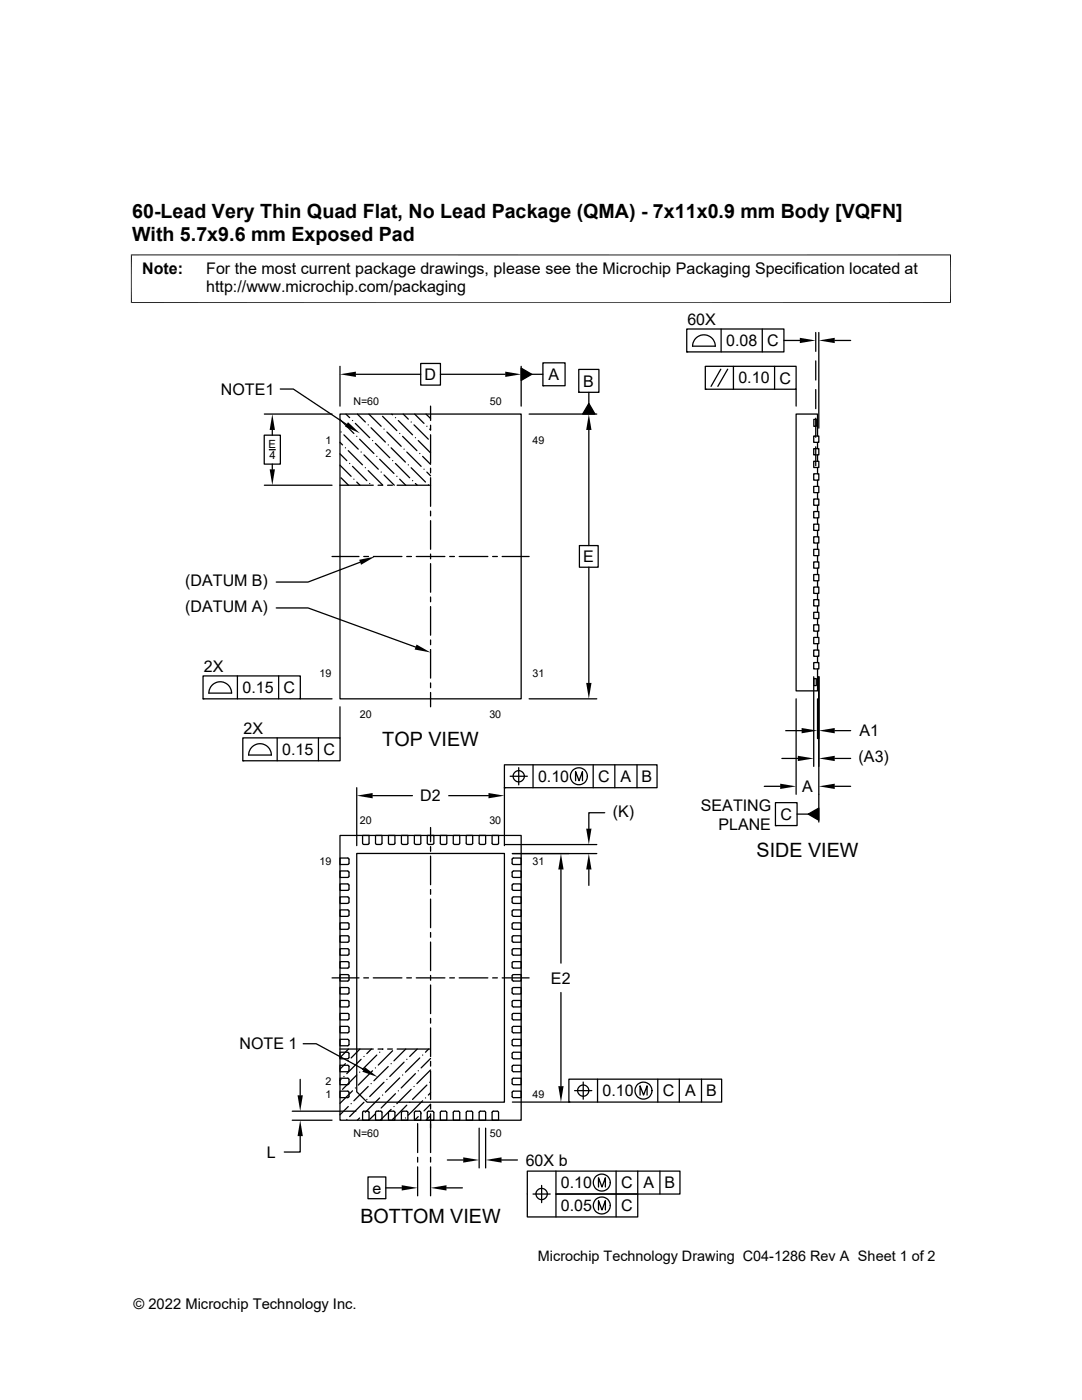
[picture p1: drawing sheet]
<svg xmlns="http://www.w3.org/2000/svg" width="216mm" height="279mm" viewBox="0 0 216 279" stroke-linecap="round" stroke-linejoin="round" font-family="sans-serif">
<g fill="none" stroke="#000" stroke-width=".25">
<path d="M55.9 77.6h2.6l10.7 7.1M67.8 73.1v7.9M71 74.7h12.9M83.9 72.5h4v4.4h-4zM87.9 74.7h12.9M104 73.5l2.1 1.2-2.1 1.2zM104 73.1v7.9M106.1 74.7h2.2M108.3 72.4h4.5v4.6h-4.5zM108.3 77h.1M115.5 73.7h4v4.6h-4zM115.5 78.3h.1"/>
<path d="M117.5 78.3v2.2M137 65.7h19.4v4.5h-19.4zM137 70.2h.1M140.7 73.1h18.2v4.6h-18.2zM140.7 77.7h.1M142.7 69.1a2.26 2.26 0 0 0-2.2-2.3 2.26 2.26 0 0 0-2.3 2.3h4.5M143.8 73.7l-1.9 3.4M143.9 65.7v4.5M145.2 73.7l-2 3.4M146.3 73.1v4.6M152.1 65.7v4.5M154.6 73.1v4.6"/>
<path d="M156.4 67.9h3.2M158.9 77.7v3.3M162.8 66.4v3.7M162.8 72v3.8M162.8 77.7v3.9M163.4 66.4v19M166.6 67.9h3.1M52.7 86.8h3.2v5.8h-3.2zM52.7 96.8h13.6M52.7 82.6h13.6M53.7 89.7h1.2M54.3 85.8v1"/>
<path d="M54.3 92.6v1.1M67.8 82.6h36.2v56.9h-36.2zM67.8 92.8l2.3 2.3M67.8 90.6l1.4 1.3M67.8 88.3l.5 .5M67.8 83.7l2.8 2.8M67.8 96.8h6.7M68.1 95.4l1.4 1.4M68.1 86.2h.1M68.6 86.8l2.9 2.8M68.9 89.4h.1M69 82.6l.8 .8"/>
<path d="M69.5 89.9l2.8 2.9M69.8 92.5h.1M70.3 93.1l2.9 2.8M70.3 83.9h.1M70.6 95.6h.1M70.9 84.5l2.9 2.9M71.2 96.2l.6 .6M71.2 87.1h.1M71.3 82.6l1.6 1.6M71.8 87.7l2.8 2.8M72.1 90.2h.1M72.6 90.8l2.9 2.8"/>
<path d="M72.9 93.3h.1M73.5 93.9l2.8 2.9M73.5 84.8h.1M73.6 82.6l2.5 2.5M73.8 96.5h.1M74 85.4l2.9 2.8M74.3 87.9h.1M74.9 88.5l2.9 2.9M75.2 91.1h.1M75.4 96.8h1M75.8 91.7l2.8 2.8M76.1 94.2h.1"/>
<path d="M76.3 83.1l2.9 2.8M76.6 94.8l2.1 2M76.6 85.6h.1M77.2 86.2l2.9 2.9M77.3 96.8h1M77.5 88.8h.1M78 89.4l2.9 2.8M78.2 82.6l.1 .2M78.3 91.9h.1M78.9 92.5l2.8 2.9M78.9 83.4h.1M79.2 95.1h.1"/>
<path d="M79.2 96.8h6.7M79.5 83.9l2.8 2.9M79.8 95.6l1.2 1.2M79.8 86.5h.1M80.3 87.1l2.9 2.8M80.5 82.6l1 1.1M80.6 89.6h.1M81.2 90.2l2.8 2.9M81.5 92.8h.1M82 93.3l2.9 2.9M82 84.2h.1M82.3 95.9h.1"/>
<path d="M82.6 84.8l2.9 2.9M82.7 82.6l1.9 1.9M82.9 96.5l.3 .3M82.9 87.4h.1M83.5 87.9l2.4 2.5M83.8 90.5h.1M84.3 91.1l1.6 1.6M84.6 93.6h.1M85 82.6l.9 .9M85.2 94.2l.7 .8M85.2 85.1h.1M85.5 96.8h.1"/>
<path d="M85.9 84.9v.9l-.2-.2M85.9 81v2.9M85.9 86.8v5.7M85.9 93.4v1M85.9 95.3v5.7M105.6 82.6h13.5M117.5 80.5l1.2 2.1h-2.4zM117.5 85.8v23.1M162.4 99.6h1v1.2h-1zM162.4 87h1v1.3h-1zM162.4 97.1h1v1.2h-1zM162.4 94.6h1v1.2h-1z"/>
<path d="M162.4 92.1h1v1.2h-1zM162.4 89.5h1v1.3h-1zM162.4 83.7h.5v1.4h-.5zM162.8 83.5v3.8M162.8 89.2v3.7M163.1 87v-4.4h-4.2v55.3h4.2v-4.4M163.1 88.3v1.2M163.1 90.8v1.3M163.1 93.3v1.3M163.1 95.8v1.3M163.1 98.3v1.3M66.3 111.1h5.3"/>
<path d="M71.9 112.2l-10.4 4h-6.4M72.6 111.1h.9M74.5 111.1h5.7M81.2 111.1h.9M83.1 111.1h5.7M85.9 102v1M85.9 103.9v5.7M85.9 110.6v.9M85.9 112.5v5.7M85.9 119.1v1M89.7 111.1h1M91.6 111.1h5.7"/>
<path d="M98.3 111.1h1M100.2 111.1h5.4M115.6 108.9h3.8v4.3h-3.8zM117.5 113.2v23.1M162.4 119.7h1v1.2h-1zM162.4 117.2h1v1.2h-1zM162.4 114.7h1v1.2h-1zM162.4 112.1h1v1.3h-1zM162.4 109.6h1v1.3h-1zM162.4 107.1h1v1.3h-1zM162.4 104.6h1v1.3h-1zM162.4 102.1h1v1.3h-1z"/>
<path d="M163.1 100.8v1.3M163.1 103.4v1.2M163.1 105.9v1.2M163.1 108.4v1.2M163.1 110.9v1.2M163.1 113.4v1.3M163.1 115.9v1.3M163.1 118.4v1.3M40.5 134.9h19.4v4.6h-19.4zM40.5 139.5h.1M46.2 138.3a2.26 2.26 0 0 0-2.3-2.2 2.26 2.26 0 0 0-2.2 2.2h4.5M47.4 134.9v4.6"/>
<path d="M55.1 121.3h6.4l21.4 7.8M55.6 134.9v4.6M59.9 139.5h6.4M85.9 121.1v5.7M85.9 127.7v1M85.9 129.6v5.7M85.9 136.3v.9M85.9 138.2v2.9M105.6 139.5h13.5M158.9 139.5v19M162.4 135.1v17.9M162.4 132.2h1v1.3h-1z"/>
<path d="M162.4 129.7h1v1.3h-1zM162.4 127.2h1v1.3h-1zM162.4 124.7h1v1.3h-1zM162.4 122.2h1v1.2h-1zM162.4 135.4h.5v1.4h-.5zM163.1 139.5v7.9M163.1 120.9v1.3M163.1 123.4v1.3M163.1 126v1.2M163.1 128.5v1.2M163.1 131v1.2M163.4 135.1v29"/>
<path d="M48.5 147.3h19.4v4.5h-19.4zM48.5 151.8h.1M49.6 150.7h4.6M49.6 150.7a2.26 2.26 0 0 1 2.3-2.3 2.26 2.26 0 0 1 2.2 2.3M55.3 147.3v4.5M63.5 147.3v4.5M67.8 141.1v6.2M71.2 157.2v11.6M74.4 158.8h7.9M89.5 158.8h8M100.6 152.6h30.5v4.6h-30.5zM100.6 157.2h.1"/>
<path d="M100.6 157.2v11.6M101.8 154.9h3.4M103.5 153.2v3.4M106.4 152.6v4.6M114.9 155.8v-1.8l.6 1.8 .7-1.8v1.8M118.4 152.6v4.6M122.7 152.6v4.6M127.1 152.6v4.6M152.5 156.9h3.2M156 151.4h3.2M156.8 145.8h3.2M166.6 145.8h3.1"/>
<path d="M166.6 151.4h3.1M166.6 156.9h3.1M67.8 179h1.7l.1 .3v.8l-.2 .2h-1.6zM67.8 171.2l1.7 .1 .1 .2v.9l-.2 .1h-1.6zM67.8 166.7h36.2v56.9h-36.2zM69.4 176.4h-1.6v1.3h1.7l.1-.3v-.7l-.2-.3M69.4 173.8h-1.6v1.3h1.7l.1-.2v-.8l-.2-.3M71.2 170.3h29.4v49.7h-27.3l-2.1-2.1zM72.3 166.7h1.3v1.6l-.1 .2h-.9l-.2-.1zM74.9 166.7h1.3v1.6l-.1 .2h-.9l-.2-.1zM77.5 166.7h1.3v1.6l-.1 .2h-.9l-.3-.1zM80.1 166.7h1.3v1.6l-.2 .2h-.8l-.3-.1z"/>
<path d="M82.7 168.3v-1.6h1.3l-.1 1.7-.2 .1h-.7l-.3-.2M85.3 168.3v-1.6h1.3l-.1 1.7-.2 .1h-.8l-.2-.2M85.9 165.1v2.9M85.9 169v.9M85.9 170.9v5.7M85.9 177.5v1M85.9 179.4v5.7M87.9 166.7h1.3l-.1 1.6-.1 .2h-.9l-.2-.1zM90.4 166.7h1.3v1.6l-.1 .2h-.9l-.2-.1zM93 166.7h1.3v1.6l-.1 .2h-.9l-.3-.1zM95.6 166.7h1.3v1.6l-.1 .2h-.9l-.3-.1zM98.2 166.7h1.3v1.6l-.2 .2h-.9l-.2-.1z"/>
<path d="M100.8 168.6h18.3M102.2 179.2l.2-.2h1.6v1.3h-1.7l-.1-.3zM102.2 171.4l.2-.2h1.6v1.3h-1.7l-.1-.2zM102.2 170.3h16.9M102.4 176.4h1.6v1.3h-1.7l-.1-.3v-.7l.2-.3M102.4 173.8h1.6v1.3h-1.7l-.1-.2v-.8l.2-.3M111.9 173.5v18.7M117.5 173.5v3.2M120.7 162.2h-3.2v3.2M154.7 160.2h4.3v4.6h-4.3zM154.7 164.8h.1M159 162.5h2.3"/>
<path d="M161.3 162.5l2.1-1.2v2.4zM66.3 195.2h5.3M67.8 199.7h1.7l.1 .2v.9l-.2 .2h-1.6zM67.8 197.1h1.7l.1 .2v.9l-.2 .2h-1.6zM67.8 194.5h1.7l.1 .3v.8l-.2 .2h-1.6zM67.8 191.9h1.7l.1 .3v.9l-.2 .1h-1.6zM67.8 189.3l1.7 .1 .1 .2v.9l-.2 .1h-1.6zM67.8 186.8h1.7l.1 .2v.9l-.2 .1h-1.6zM67.8 181.6h1.7l.1 .2v.9l-.2 .2h-1.6zM69.4 185.4l.2-.2v-.8l-.1-.2h-1.7v1.3h1.6M72.6 195.2h.9M74.5 195.2h5.7"/>
<path d="M81.2 195.2h.9M83.1 195.2h5.7M85.9 186.1v.9M85.9 188v5.7M85.9 194.7v.9M85.9 196.6v5.7M89.7 195.2h1M91.6 195.2h5.7M98.3 195.2h1M100.2 195.2h5.4M102.2 199.8l.2-.1h1.6v1.3l-1.7-.1-.1-.2zM102.2 197.2l.2-.1h1.6v1.3h-1.7l-.1-.3z"/>
<path d="M102.2 194.6l.2-.1h1.6v1.3h-1.7l-.1-.3zM102.2 192.1l.2-.2h1.6v1.3h-1.7l-.1-.2zM102.2 189.5l.2-.2h1.6v1.3h-1.7l-.1-.2zM102.2 186.9l.2-.1h1.6v1.2h-1.7l-.1-.2zM102.2 181.7l.2-.1h1.6v1.3l-1.7-.1-.1-.2zM102.4 185.4l-.2-.2v-.8l.1-.2h1.7v1.3h-1.6M111.9 198.1v18.7M59.9 215.4v3.2M60.5 208.3h2.6l9.5 5.1M67.8 209.4h6.7M67.8 217.8h1.7l.1 .2v.9l-.2 .2h-1.6zM67.8 215.2h1.7l.1 .2v.9l-.2 .2h-1.6z"/>
<path d="M67.8 207.4l1.7 .1 .1 .2v.9l-.2 .1h-1.6zM67.8 202.2l1.7 .1 .1 .2v.9l-.2 .1h-1.6zM68.1 215.4l-.3 .2M68.6 214.8h.1M68.9 212.3l-1.1 1.1M69.4 213.9l.2-.3v-.7l-.1-.3h-1.7v1.3h1.6M69.4 211.3l.2-.3v-.7l-.1-.3h-1.7v1.3h1.6M69.4 204.8h-1.6v1.3h1.7l.1-.2v-.8l-.2-.2M69.5 211.7h.1M69.5 209.4l-1.7 1.7M70.3 217.7l-2.5 2.5M70.9 217.1h.1"/>
<path d="M71.2 214.5l-2.9 2.9M71.8 214h.1M71.8 209.4l-1.7 1.7M72.1 211.4l-2.9 2.9M72.6 220l-2.8 2.8M72.6 210.8h.1M73.2 219.4h.1M73.5 216.8l-2.9 2.9M74 216.3h.1M74.1 209.4l-.9 .9M74.3 213.7l-2.8 2.9M74.9 213.1h.1"/>
<path d="M75.2 210.6l-2.9 2.8M75.4 209.4h.9M75.8 219.1l-2.9 2.9M75.8 210h.1M76.3 218.5h.1M76.6 216l-2.8 2.8M77.2 215.4h.1M77.3 209.4h1M77.5 212.9l-2.9 2.8M78 212.3h.1M78.3 209.7l-2.8 2.9M78.9 218.3l-2.8 2.8"/>
<path d="M79.2 209.4h6.7M79.5 217.7h.1M79.8 215.1l-2.9 2.9M80.3 214.5h.1M80.6 212l-2.8 2.8M81 209.4l-2.4 2.3M81.2 211.4h.1M81.7 220h.1M82 217.4l-2.8 2.9M82.6 216.8h.1M82.9 214.3l-2.8 2.8M83.2 209.4l-1.5 1.4"/>
<path d="M83.5 213.7h.1M83.8 211.1l-2.9 2.9M84.3 219.7l-2.8 2.8M84.3 210.6h.1M84.9 219.1h.1M85.2 216.6l-2.9 2.8M85.5 209.4l-.6 .6M85.7 216h.1M85.9 218.1l-.4 .4M85.9 213.5l-2.7 2.8M85.9 211.2l-1.9 1.9M85.9 203.2v1"/>
<path d="M85.9 205.1v5.8M85.9 211.8v1M85.9 213.7v5.7M102.2 217.9l.2-.1h1.6v1.3l-1.7-.1-.1-.2zM102.2 215.3l.2-.1h1.6v1.3l-1.7-.1-.1-.2zM102.2 207.6l.2-.2h1.6v1.3h-1.7l-.1-.3zM102.2 202.4l.2-.2h1.6v1.3h-1.7l-.1-.2zM102.2 219.9h11.3M102.4 213.9l-.2-.3v-.7l.1-.3h1.7v1.3h-1.6M102.4 211.3l-.2-.3v-.7l.1-.3h1.7v1.3h-1.6M102.4 204.8h1.6v1.3h-1.7l-.1-.2v-.8l.2-.2M113.5 215.4h30.5v4.5h-30.5z"/>
<path d="M113.5 219.9h.1M114.7 217.7h3.4M116.4 215.9v3.5M119.2 215.4v4.5M127.7 218.5v-1.8l.7 1.8 .7-1.8v1.8M131.3 215.4v4.5M135.6 215.4v4.5M140 215.4v4.5M58.3 221.8h12.7M58.3 223.6h8M59.9 226.7v3.2h-3.2M69.2 223.4h.1"/>
<path d="M69.5 220.8l-1.7 1.7M70.1 220.3h.1M71.8 223.1l-.5 .5M72.3 222.5h.1M72.4 221.9l.2-.1h.8l.2 .1v1.7h-1.3zM73.4 234.9h3.6v4.3h-3.6zM74.9 222.3l-1.3 1.3M75 221.9l.2-.1h.8l.2 .1v1.7h-1.3zM75.5 221.7h.1M77 237.1h3.2M77.5 221.9l.3-.1h.7l.3 .1v1.7h-1.3zM78 221.4l-2.1 2.2"/>
<path d="M78.6 220.8h.1M80.1 221.9l.3-.1h.7l.3 .1v1.7h-1.3zM80.9 223.1h.1M81.2 220.6l-2.9 2.8M82.7 222l.3-.2h.7l.2 .1 .1 1.7h-1.3v-1.6M83.3 224.2v5.8M83.3 231v.9M83.3 232.9v5.8M83.5 222.8l-.8 .8M84 222.3h.1M85.3 222l.2-.2h.8l.2 .1 .1 1.7h-1.3v-1.6M85.9 222.7l-.9 .9"/>
<path d="M85.9 221.3v-.9l-1.3 1.3M85.9 222.3v7.7M85.9 231v.9M85.9 232.9v5.8M87.9 221.9l.2-.1h.8l.2 .1 .1 1.7h-1.3zM89.1 237.1h3.2M89.3 231.5h3.1M90.5 221.9l.2-.1h.8l.2 .1v1.7h-1.3zM93 221.9l.3-.1h.8l.2 .1v1.7h-1.3zM95.6 225.1v8M95.6 221.9l.3-.1h.7l.3 .1v1.7h-1.3zM96.9 225.1v8"/>
<path d="M98.2 221.9l.2-.1h.8l.3 .1v1.7h-1.3zM100.1 231.5h3.2M106.4 238.3h3.4M108.1 236.6v3.4M110.9 233.7v4.6h16.4v4.6h-22.1v-9.2h30.5v4.6h-24.8v4.6M119.4 236.9v-1.8l.7 1.8 .7-1.8v1.8M122.9 233.7v9.2M127.3 233.7v4.6M131.7 233.7v4.6M119.4 241.5v-1.9l.7 1.9 .7-1.9v1.9"/>
<circle cx="103.5" cy="154.9" r="1.12"/>
<circle cx="115.5" cy="154.9" r="1.69"/>
<circle cx="116.4" cy="217.7" r="1.12"/>
<circle cx="128.4" cy="217.7" r="1.69"/>
<circle cx="108.1" cy="238.3" r="1.13"/>
<circle cx="120.1" cy="236" r="1.69"/>
<circle cx="120.1" cy="240.6" r="1.69"/>
</g>
<g fill="#000">
<path d="M67.8 74.7l3.2-.5v1zM100.8 74.2l3.2 .5-3.2 .5zM104 73.5l2.1 1.2-2.1 1.2zM159.6 67.4l3.2 .5-3.2 .6zM163.4 67.9l3.2-.5v1.1zM54.3 82.6l.6 3.2h-1.1zM53.8 93.7h1.1l-.6 3.1zM69.4 84.3l2.4 2.2-2.9-1.4zM117.5 82.6l.5 3.2h-1zM117.5 80.5l1.2 2.1h-2.4zM71.7 111.7l3.1-.6-2.7 1.6zM83.1 128.6l2.8 1.6-3.2-.6z"/>
<path d="M117 136.3h1l-.5 3.2zM71.2 158.8l3.2-.5v1zM97.5 158.3l3.1 .5-3.1 .5zM155.7 156.4l3.2 .5-3.2 .6zM159.2 150.8l3.2 .6-3.2 .5zM160 145.3l3.1 .5-3.1 .5zM163.4 145.8l3.2-.5v1zM163.4 151.4l3.2-.6v1.1zM163.4 156.9l3.2-.5v1.1zM111.9 170.3l.6 3.2h-1.1zM117.5 170.3l.5 3.2h-1zM117 165.4h1l-.5 3.2z"/>
<path d="M161.3 162.5l2.1-1.2v2.4zM59.4 218.6h1l-.5 3.2zM72.8 213l2.6 1.9-3.1-1zM111.4 216.8h1.1l-.6 3.1zM59.9 223.6l.5 3.1h-1zM80.2 236.5l3.1 .6-3.1 .5zM85.9 237.1l3.2-.6v1.1zM92.4 231l3.2 .5-3.2 .5zM96.9 231.5l3.2-.5v1z"/>
</g>
<path d="M26.1 50.9h163.7M26.2 50.8v9.7M189.7 50.8v9.7M26.1 60.4h163.7" fill="none" stroke="#000" stroke-width=".2"/>
<g font-size="3.9">
<text x="26.4" y="43.5">60-Lead Very Thin Quad Flat, No Lead Package (QMA) - 7x11x0.9 mm Body [VQFN]</text>
<text x="26.4" y="48">With 5.7x9.6 mm Exposed Pad</text>
<text x="76.3" y="148.8">TOP VIEW</text>
<text x="150.9" y="171">SIDE VIEW</text>
<text x="71.9" y="244">BOTTOM VIEW</text>
</g>
<g font-size="3.2">
<text x="28.4" y="54.6">Note:</text>
<text x="41.1" y="58.3">http://www.microchip.com/packaging</text>
<text x="41.1" y="54.6">For the most current package drawings, please see the Microchip Packaging Specification located at</text>
<text x="137.2" y="64.9">60X</text>
<text x="144.9" y="69.1">0.08</text>
<text x="153.1" y="69.1">C</text>
<text x="84.7" y="75.8">D</text>
<text x="109.5" y="75.8">A</text>
<text x="116.4" y="77.2">B</text>
<text x="147.3" y="76.5">0.10</text>
<text x="155.5" y="76.5">C</text>
<text x="44.1" y="78.8">NOTE1</text>
<text x="116.4" y="112.2">E</text>
<text x="37" y="117">(DATUM B)</text>
<text x="37" y="122.1">(DATUM A)</text>
<text x="40.7" y="134.1">2X</text>
<text x="48.4" y="138.3">0.15</text>
<text x="56.6" y="138.3">C</text>
<text x="48.6" y="146.5">2X</text>
<text x="171.5" y="147">A1</text>
<text x="56.3" y="150.7">0.15</text>
<text x="64.5" y="150.7">C</text>
<text x="171.3" y="152.2">(A3)</text>
<text x="83.8" y="159.9">D2</text>
<text x="107.4" y="156.1">0.10</text>
<text x="119.4" y="156.1">C</text>
<text x="123.8" y="156.1">A</text>
<text x="128" y="156.1">B</text>
<text x="139.8" y="161.8">SEATING</text>
<text x="160.1" y="158.1">A</text>
<text x="122.3" y="163">(K)</text>
<text x="143.4" y="165.6">PLANE</text>
<text x="155.7" y="163.6">C</text>
<text x="109.9" y="196.3">E2</text>
<text x="47.8" y="209.4">NOTE 1</text>
<text x="120.2" y="218.8">0.10</text>
<text x="132.2" y="218.8">C</text>
<text x="136.7" y="218.8">A</text>
<text x="140.9" y="218.8">B</text>
<text x="53.3" y="231.1">L</text>
<text x="104.9" y="232.6">60X b</text>
<text x="74.3" y="238.2">e</text>
<text x="111.9" y="237.2">0.10</text>
<text x="123.9" y="237.2">C</text>
<text x="128.4" y="237.2">A</text>
<text x="132.6" y="237.2">B</text>
<text x="111.9" y="241.7">0.05</text>
<text x="123.9" y="241.7">C</text>
</g>
<g font-size="2.9">
<text x="107.3" y="251.7">Microchip Technology Drawing C04-1286 Rev A Sheet 1 of 2</text>
<text x="26.6" y="261.3">© 2022 Microchip Technology Inc.</text>
</g>
<g font-size="2.2">
<text x="53.6" y="89.5">E</text>
<text x="53.8" y="91.6">4</text>
</g>
<g font-size="2.1">
<text x="70.5" y="80.8">N=60</text>
<text x="97.7" y="80.8">50</text>
<text x="64.9" y="88.7">1</text>
<text x="106.3" y="88.6">49</text>
<text x="64.9" y="91.2">2</text>
<text x="63.7" y="135.1">19</text>
<text x="106.3" y="135">31</text>
<text x="71.8" y="143.2">20</text>
<text x="97.6" y="143.2">30</text>
<text x="71.8" y="164.5">20</text>
<text x="97.6" y="164.5">30</text>
<text x="63.7" y="172.6">19</text>
<text x="106.3" y="172.7">31</text>
<text x="64.9" y="219.1">1</text>
<text x="64.9" y="216.5">2</text>
<text x="106.3" y="219.2">49</text>
<text x="70.5" y="226.9">N=60</text>
<text x="97.7" y="226.9">50</text>
</g>
</svg>
